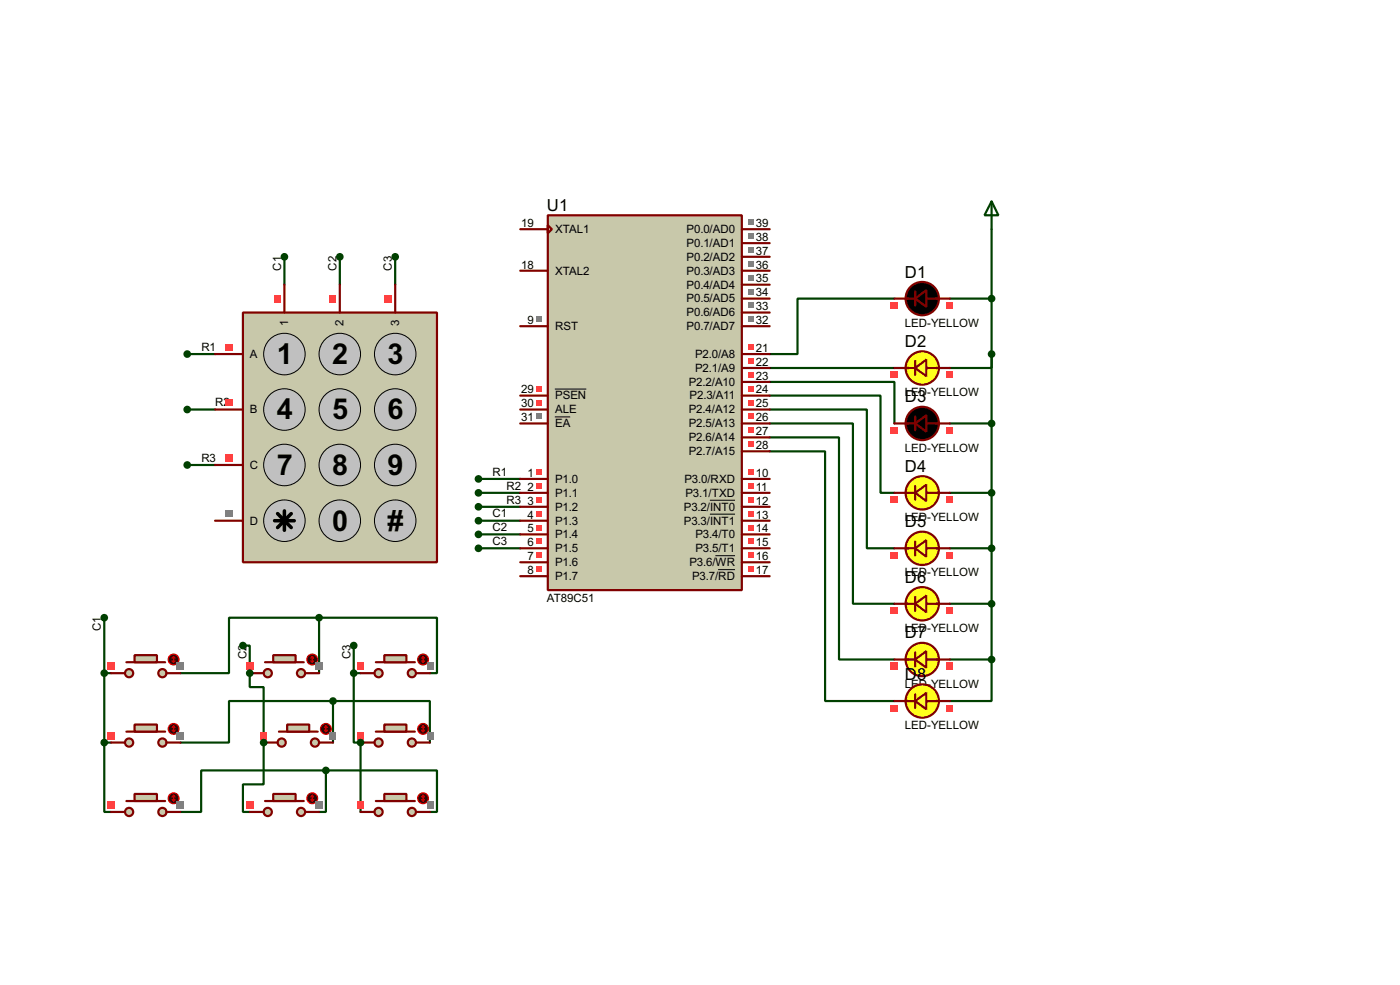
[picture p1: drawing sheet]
<svg xmlns="http://www.w3.org/2000/svg" width="256mm" height="180mm" viewBox="0 0 256 180" stroke-linecap="round" stroke-linejoin="round" font-family="sans-serif">
<g fill="none" stroke="#004000" stroke-width=".4">
<path d="M163.9 54.7h-17.8v10.1h-5.1M174 54.7h7.7M181.7 42v78.7M141 69.9h22.9v7.6M141 72.4h20.3v17.8h2.6M141 75h17.8v25.4h5.1M141 77.5h15.3v33h7.6M141 67.4h22.9M174 77.5h7.7M181.7 64.8v2.6h-7.7M141 80.1h12.7v40.6h10.2M141 82.6h10.2v45.7h12.7"/>
<path d="M174 90.2h7.7M19.1 113.1v22.8M58.5 113.1h-16.5v10.1h-8.9M58.5 113.1h21.6v10.1h-1.3M58.5 113.1v10.1M174 100.4h7.7M174 110.5h7.7M19.1 135.9v12.7h1.3M19.1 135.9h1.3M19.1 123.2h1.3M61 128.3h-19v7.6h-8.9M61 128.3h17.8v7.6"/>
<path d="M61 128.3v7.6M174 120.7h7.7M181.7 120.7v7.6h-7.7M59.7 141h-22.8v7.6h-3.8M59.7 141v7.6h-1.2M59.7 141h20.4v7.6h-1.3"/>
</g>
<circle cx="48.3" cy="135.9" r=".2" fill="#004000"/>
<path d="M45.8 123.2v2.6h2.5v17.8h-3.8v5h1.3" fill="none" stroke="#004000" stroke-width=".4"/>
<circle cx="45.8" cy="123.2" r=".2" fill="#004000"/>
<path d="M44.5 118.2h1.3v5M64.8 118.2v5M64.8 123.2v12.7h1.3M64.8 123.2h1.3" fill="none" stroke="#004000" stroke-width=".4"/>
<circle cx="66.1" cy="135.9" r=".2" fill="#004000"/>
<g fill="none" stroke="#004000" stroke-width=".4">
<path d="M52.1 47v5.1M62.3 47v5.1M72.4 47v5.1M34.3 64.8h5.1M34.3 75h5.1M34.3 85.1h5.1M87.7 95.3h7.6M87.7 97.8h7.6M87.7 87.7h7.6M87.7 90.2h7.6M87.7 92.8h7.6M87.7 100.4h7.6"/>
<path d="M66.1 135.9v12.7"/>
</g>
<path d="M100.4 39.4h35.5v68.6h-35.5z" fill="#c8c8aa" stroke="#800000" stroke-width=".4"/>
<g fill="none" stroke="#800000" stroke-width=".4">
<path d="M95.3 49.6h5.1M95.3 42h5.1M95.3 59.7h5.1M100.4 41.2l.7 .8-.7 .7zM135.9 49.6h5.1M135.9 42h5.1M135.9 59.7h5.1M135.9 44.5h5.1M135.9 47h5.1M135.9 52.1h5.1M135.9 54.7h5.1M135.9 57.2h5.1"/>
<path d="M95.3 75h5.1M95.3 77.5h5.1M95.3 72.4h5.1M135.9 75h5.1M135.9 77.5h5.1M135.9 72.4h5.1M135.9 64.8h5.1M135.9 67.4h5.1M135.9 69.9h5.1M95.3 87.7h5.1M95.3 90.2h5.1M95.3 92.8h5.1"/>
<path d="M95.3 95.3h5.1M95.3 97.8h5.1M135.9 87.7h5.1M135.9 90.2h5.1M135.9 92.8h5.1M135.9 95.3h5.1M135.9 97.8h5.1M135.9 82.6h5.1M135.9 80.1h5.1M95.3 100.4h5.1M95.3 102.9h5.1M95.3 105.5h5.1"/>
<path d="M135.9 100.4h5.1M135.9 102.9h5.1M135.9 105.5h5.1"/>
</g>
<path d="M101.7 76.3h2.8M101.7 71.2h5.7M130.1 91.6h4.6M130.1 94.1h4.6M131.1 101.7h3.6M131.6 104.3h3.1" fill="none" stroke="#000" stroke-width=".18"/>
<path d="M98.2 73.2h1v1h-1z" fill="#ff4040"/>
<path d="M98.2 75.7h1v1.1h-1z" fill="#808080"/>
<path d="M98.2 70.7h1v1h-1z" fill="#ff4040"/>
<g fill="#808080">
<path d="M98.2 58h1v1h-1z"/>
<path d="M137.1 40.2h1v1h-1z"/>
<path d="M137.1 42.7h1v1h-1z"/>
<path d="M137.1 45.3h1v1h-1z"/>
<path d="M137.1 47.8h1v1h-1z"/>
<path d="M137.1 50.3h1v1.1h-1z"/>
<path d="M137.1 52.9h1v1h-1z"/>
<path d="M137.1 55.4h1v1h-1z"/>
<path d="M137.1 58h1v1h-1z"/>
</g>
<g fill="#ff4040">
<path d="M98.2 85.9h1v1h-1z"/>
<path d="M98.2 88.4h1v1.1h-1z"/>
<path d="M98.2 91h1v1h-1z"/>
<path d="M98.2 93.5h1v1h-1z"/>
<path d="M98.2 96.1h1v1h-1z"/>
<path d="M98.2 98.6h1v1h-1z"/>
<path d="M98.2 101.1h1v1.1h-1z"/>
<path d="M98.2 103.7h1v1h-1z"/>
<path d="M137.1 85.9h1v1h-1z"/>
<path d="M137.1 88.4h1v1.1h-1z"/>
<path d="M137.1 91h1v1h-1z"/>
<path d="M137.1 93.5h1v1h-1z"/>
<path d="M137.1 96.1h1v1h-1z"/>
<path d="M137.1 103.7h1v1h-1z"/>
<path d="M137.1 101.1h1v1.1h-1z"/>
<path d="M137.1 98.6h1v1h-1z"/>
<path d="M137.1 80.8h1v1h-1z"/>
<path d="M137.1 63h1v1.1h-1z"/>
<path d="M137.1 65.6h1v1h-1z"/>
<path d="M137.1 68.1h1v1h-1z"/>
<path d="M137.1 70.7h1v1h-1z"/>
<path d="M137.1 73.2h1v1h-1z"/>
<path d="M137.1 75.7h1v1.1h-1z"/>
<path d="M137.1 78.3h1v1h-1z"/>
</g>
<g fill="#000" stroke="#800000" stroke-width=".4">
<path d="M167.7 54.7l2-1.6v3.1z"/>
<circle cx="168.9" cy="54.7" r="3.1"/>
</g>
<path d="M163.9 54.7h3.8M167.7 53.4v2.5M169.7 54.7h4.3" fill="none" stroke="#800000" stroke-width=".4"/>
<path d="M167.9 54.7h2.1M168.5 54.2h1v1h-1zM169 53.6v2.1" fill="none" stroke="#000040" stroke-width=".2"/>
<g fill="#ff4040">
<path d="M173.4 55.3h1.3v1.3h-1.3z"/>
<path d="M163.2 55.3h1.3v1.3h-1.3z"/>
</g>
<path d="M181.7 36.9l1.2 2.5h-2.5zM181.7 36.9v5.1" fill="none" stroke="#004000" stroke-width=".4"/>
<circle cx="168.9" cy="67.4" r="3.1" fill="#ffff1c" stroke="#800000" stroke-width=".4"/>
<path d="M165.9 67.4h1.8M167.7 66.1v2.5M169.7 67.4h2.3" fill="none" stroke="#800000" stroke-width=".4"/>
<path d="M167.7 67.4l2-1.6v3.1z" fill="#ffff2f" stroke="#800000" stroke-width=".4"/>
<path d="M163.9 67.4h2.5M171.5 67.4h2.5" fill="none" stroke="#800000" stroke-width=".4"/>
<g fill="#ff4040">
<path d="M173.4 68h1.3v1.3h-1.3z"/>
<path d="M163.2 68h1.3v1.3h-1.3z"/>
</g>
<g fill="#000" stroke="#800000" stroke-width=".4">
<path d="M167.7 77.5l2-1.5v3z"/>
<circle cx="168.9" cy="77.5" r="3.1"/>
</g>
<path d="M163.9 77.5h3.8M167.7 76.3v2.5M169.7 77.5h4.3" fill="none" stroke="#800000" stroke-width=".4"/>
<path d="M167.9 77.5h2.1M168.5 77h1v1h-1zM169 76.5v2" fill="none" stroke="#000040" stroke-width=".2"/>
<g fill="#ff4040">
<path d="M173.4 78.2h1.3v1.2h-1.3z"/>
<path d="M163.2 78.2h1.3v1.2h-1.3z"/>
</g>
<circle cx="168.9" cy="90.2" r="3.1" fill="#ffff1c" stroke="#800000" stroke-width=".4"/>
<path d="M165.9 90.2h1.8M167.7 89v2.5M169.7 90.2h2.3" fill="none" stroke="#800000" stroke-width=".4"/>
<path d="M167.7 90.2l2-1.5v3z" fill="#ffff2f" stroke="#800000" stroke-width=".4"/>
<path d="M163.9 90.2h2.5M171.5 90.2h2.5" fill="none" stroke="#800000" stroke-width=".4"/>
<g fill="#ff4040">
<path d="M173.4 90.9h1.3v1.2h-1.3z"/>
<path d="M163.2 90.9h1.3v1.2h-1.3z"/>
</g>
<g fill="#004000" stroke="#004000" stroke-width=".4">
<circle cx="181.6" cy="54.7" r=".5"/>
<circle cx="181.6" cy="64.8" r=".5"/>
<circle cx="181.6" cy="77.5" r=".5"/>
</g>
<circle cx="168.9" cy="100.4" r="3.1" fill="#ffff1c" stroke="#800000" stroke-width=".4"/>
<path d="M167.7 99.1v2.6M165.9 100.4h1.8M169.7 100.4h2.3" fill="none" stroke="#800000" stroke-width=".4"/>
<path d="M167.7 100.4l2-1.5v3z" fill="#ffff2f" stroke="#800000" stroke-width=".4"/>
<path d="M163.9 100.4h2.5M171.5 100.4h2.5" fill="none" stroke="#800000" stroke-width=".4"/>
<g fill="#ff4040">
<path d="M173.4 101h1.3v1.3h-1.3z"/>
<path d="M163.2 101h1.3v1.3h-1.3z"/>
</g>
<circle cx="168.9" cy="110.5" r="3.1" fill="#ffff1c" stroke="#800000" stroke-width=".4"/>
<path d="M165.9 110.5h1.8M167.7 109.3v2.5M169.7 110.5h2.3" fill="none" stroke="#800000" stroke-width=".4"/>
<path d="M167.7 110.5l2-1.5v3.1z" fill="#ffff2f" stroke="#800000" stroke-width=".4"/>
<path d="M163.9 110.5h2.5M171.5 110.5h2.5" fill="none" stroke="#800000" stroke-width=".4"/>
<g fill="#ff4040">
<path d="M173.4 111.2h1.3v1.2h-1.3z"/>
<path d="M163.2 111.2h1.3v1.2h-1.3z"/>
</g>
<g fill="#004000" stroke="#004000" stroke-width=".4">
<circle cx="181.6" cy="90.2" r=".5"/>
<circle cx="181.6" cy="100.4" r=".5"/>
</g>
<circle cx="168.9" cy="120.7" r="3.1" fill="#ffff1c" stroke="#800000" stroke-width=".4"/>
<path d="M167.7 119.4v2.6M165.9 120.7h1.8M169.7 120.7h2.3" fill="none" stroke="#800000" stroke-width=".4"/>
<path d="M167.7 120.7l2-1.5v3z" fill="#ffff2f" stroke="#800000" stroke-width=".4"/>
<path d="M163.9 120.7h2.5M171.5 120.7h2.5" fill="none" stroke="#800000" stroke-width=".4"/>
<g fill="#ff4040">
<path d="M173.4 121.3h1.3v1.3h-1.3z"/>
<path d="M163.2 121.3h1.3v1.3h-1.3z"/>
</g>
<circle cx="168.9" cy="128.3" r="3.1" fill="#ffff1c" stroke="#800000" stroke-width=".4"/>
<path d="M165.9 128.3h1.8M167.7 127.1v2.5M169.7 128.3h2.3" fill="none" stroke="#800000" stroke-width=".4"/>
<path d="M167.7 128.3l2-1.5v3z" fill="#ffff2f" stroke="#800000" stroke-width=".4"/>
<path d="M163.9 128.3h2.5M171.5 128.3h2.5" fill="none" stroke="#800000" stroke-width=".4"/>
<g fill="#ff4040">
<path d="M173.4 129h1.3v1.2h-1.3z"/>
<path d="M163.2 129h1.3v1.2h-1.3z"/>
</g>
<g fill="#004000" stroke="#004000" stroke-width=".4">
<circle cx="181.6" cy="110.5" r=".5"/>
<circle cx="181.6" cy="120.7" r=".5"/>
</g>
<g fill="#c8c8aa" stroke="#800000" stroke-width=".4">
<circle cx="29.7" cy="123.2" r=".75"/>
<circle cx="23.6" cy="123.2" r=".75"/>
</g>
<path d="M23.2 121.2h7.1" fill="none" stroke="#800000" stroke-width=".4"/>
<path d="M24.7 119.9h4.1v1.3h-4.1z" fill="#c8c8aa" stroke="#800000" stroke-width=".4"/>
<path d="M20.4 123.2h2.5M30.5 123.2h2.6" fill="none" stroke="#800000" stroke-width=".4"/>
<circle cx="31.8" cy="120.7" r="1" fill="#400000" stroke="#f00" stroke-width=".2"/>
<path d="M31.6 121l.2 .2M31.8 120.2v1M31.8 120.2l-.2 .3M31.8 120.2l.3 .3M32.1 121l-.3 .2" fill="none" stroke="#f00" stroke-width=".2"/>
<path d="M19.7 121.3h1.3v1.3h-1.3z" fill="#ff4040"/>
<path d="M32.4 121.3h1.3v1.3h-1.3z" fill="#808080"/>
<g fill="#c8c8aa" stroke="#800000" stroke-width=".4">
<circle cx="55.1" cy="123.2" r=".75"/>
<circle cx="49" cy="123.2" r=".75"/>
</g>
<path d="M48.6 121.2h7.1" fill="none" stroke="#800000" stroke-width=".4"/>
<path d="M50.1 119.9h4.1v1.3h-4.1z" fill="#c8c8aa" stroke="#800000" stroke-width=".4"/>
<path d="M45.8 123.2h2.5M55.9 123.2h2.6" fill="none" stroke="#800000" stroke-width=".4"/>
<circle cx="57.2" cy="120.7" r="1" fill="#400000" stroke="#f00" stroke-width=".2"/>
<path d="M57 121l.2 .2M57.2 120.2v1M57.2 120.2l-.2 .3M57.2 120.2l.3 .3M57.5 121l-.3 .2" fill="none" stroke="#f00" stroke-width=".2"/>
<path d="M45.1 121.3h1.3v1.3h-1.3z" fill="#ff4040"/>
<path d="M57.8 121.3h1.3v1.3h-1.3z" fill="#808080"/>
<g fill="#c8c8aa" stroke="#800000" stroke-width=".4">
<circle cx="75.4" cy="123.2" r=".75"/>
<circle cx="69.3" cy="123.2" r=".75"/>
</g>
<path d="M68.9 121.2h7.1" fill="none" stroke="#800000" stroke-width=".4"/>
<path d="M70.4 119.9h4.1v1.3h-4.1z" fill="#c8c8aa" stroke="#800000" stroke-width=".4"/>
<path d="M66.1 123.2h2.5M76.3 123.2h2.5" fill="none" stroke="#800000" stroke-width=".4"/>
<circle cx="77.5" cy="120.7" r="1" fill="#400000" stroke="#f00" stroke-width=".2"/>
<path d="M77.3 121l.2 .2M77.5 120.2v1M77.5 120.2l-.2 .3M77.5 120.2l.3 .3M77.8 121l-.3 .2" fill="none" stroke="#f00" stroke-width=".2"/>
<path d="M65.5 121.3h1.2v1.3h-1.2z" fill="#ff4040"/>
<path d="M78.2 121.3h1.2v1.3h-1.2z" fill="#808080"/>
<g fill="#c8c8aa" stroke="#800000" stroke-width=".4">
<circle cx="29.7" cy="135.9" r=".75"/>
<circle cx="23.6" cy="135.9" r=".75"/>
</g>
<path d="M23.2 133.9h7.1" fill="none" stroke="#800000" stroke-width=".4"/>
<path d="M24.7 132.6h4.1v1.3h-4.1z" fill="#c8c8aa" stroke="#800000" stroke-width=".4"/>
<path d="M20.4 135.9h2.5M30.5 135.9h2.6" fill="none" stroke="#800000" stroke-width=".4"/>
<circle cx="31.8" cy="133.4" r="1" fill="#400000" stroke="#f00" stroke-width=".2"/>
<path d="M31.6 133.7l.2 .2M31.8 132.9v1M31.8 132.9l-.2 .3M31.8 132.9l.3 .3M32.1 133.7l-.3 .2" fill="none" stroke="#f00" stroke-width=".2"/>
<path d="M19.7 134h1.3v1.3h-1.3z" fill="#ff4040"/>
<path d="M32.4 134h1.3v1.3h-1.3z" fill="#808080"/>
<g fill="#c8c8aa" stroke="#800000" stroke-width=".4">
<circle cx="29.7" cy="148.6" r=".75"/>
<circle cx="23.6" cy="148.6" r=".75"/>
</g>
<path d="M23.2 146.6h7.1" fill="none" stroke="#800000" stroke-width=".4"/>
<path d="M24.7 145.3h4.1v1.3h-4.1z" fill="#c8c8aa" stroke="#800000" stroke-width=".4"/>
<path d="M20.4 148.6h2.5M30.5 148.6h2.6" fill="none" stroke="#800000" stroke-width=".4"/>
<circle cx="31.8" cy="146.1" r="1" fill="#400000" stroke="#f00" stroke-width=".2"/>
<path d="M31.6 146.4l.2 .2M31.8 145.6v1M31.8 145.6l-.2 .3M31.8 145.6l.3 .3M32.1 146.4l-.3 .2" fill="none" stroke="#f00" stroke-width=".2"/>
<path d="M19.7 146.7h1.3v1.3h-1.3z" fill="#ff4040"/>
<path d="M32.4 146.7h1.3v1.3h-1.3z" fill="#808080"/>
<g fill="#c8c8aa" stroke="#800000" stroke-width=".4">
<circle cx="57.7" cy="135.9" r=".75"/>
<circle cx="51.6" cy="135.9" r=".75"/>
</g>
<path d="M51.1 133.9h7.1" fill="none" stroke="#800000" stroke-width=".4"/>
<path d="M52.6 132.6h4.1v1.3h-4.1z" fill="#c8c8aa" stroke="#800000" stroke-width=".4"/>
<path d="M48.3 135.9h2.6M58.5 135.9h2.5" fill="none" stroke="#800000" stroke-width=".4"/>
<circle cx="59.7" cy="133.4" r="1" fill="#400000" stroke="#f00" stroke-width=".2"/>
<path d="M59.5 133.7l.2 .2M59.7 132.9v1M59.7 132.9l-.2 .3M59.7 132.9l.3 .3M60 133.7l-.3 .2" fill="none" stroke="#f00" stroke-width=".2"/>
<path d="M47.7 134h1.2v1.3h-1.2z" fill="#ff4040"/>
<path d="M60.4 134h1.2v1.3h-1.2z" fill="#808080"/>
<g fill="#c8c8aa" stroke="#800000" stroke-width=".4">
<circle cx="55.1" cy="148.6" r=".75"/>
<circle cx="49" cy="148.6" r=".75"/>
</g>
<path d="M48.6 146.6h7.1" fill="none" stroke="#800000" stroke-width=".4"/>
<path d="M50.1 145.3h4.1v1.3h-4.1z" fill="#c8c8aa" stroke="#800000" stroke-width=".4"/>
<path d="M45.8 148.6h2.5M55.9 148.6h2.6" fill="none" stroke="#800000" stroke-width=".4"/>
<circle cx="57.2" cy="146.1" r="1" fill="#400000" stroke="#f00" stroke-width=".2"/>
<path d="M57 146.4l.2 .2M57.2 145.6v1M57.2 145.6l-.2 .3M57.2 145.6l.3 .3M57.5 146.4l-.3 .2" fill="none" stroke="#f00" stroke-width=".2"/>
<path d="M45.1 146.7h1.3v1.3h-1.3z" fill="#ff4040"/>
<path d="M57.8 146.7h1.3v1.3h-1.3z" fill="#808080"/>
<g fill="#c8c8aa" stroke="#800000" stroke-width=".4">
<circle cx="75.4" cy="135.9" r=".75"/>
<circle cx="69.3" cy="135.9" r=".75"/>
</g>
<path d="M68.9 133.9h7.1" fill="none" stroke="#800000" stroke-width=".4"/>
<path d="M70.4 132.6h4.1v1.3h-4.1z" fill="#c8c8aa" stroke="#800000" stroke-width=".4"/>
<path d="M66.1 135.9h2.5M76.3 135.9h2.5" fill="none" stroke="#800000" stroke-width=".4"/>
<circle cx="77.5" cy="133.4" r="1" fill="#400000" stroke="#f00" stroke-width=".2"/>
<path d="M77.3 133.7l.2 .2M77.5 132.9v1M77.5 132.9l-.2 .3M77.5 132.9l.3 .3M77.8 133.7l-.3 .2" fill="none" stroke="#f00" stroke-width=".2"/>
<path d="M65.5 134h1.2v1.3h-1.2z" fill="#ff4040"/>
<path d="M78.2 134h1.2v1.3h-1.2z" fill="#808080"/>
<g fill="#c8c8aa" stroke="#800000" stroke-width=".4">
<circle cx="75.4" cy="148.6" r=".75"/>
<circle cx="69.3" cy="148.6" r=".75"/>
</g>
<path d="M68.9 146.6h7.1" fill="none" stroke="#800000" stroke-width=".4"/>
<path d="M70.4 145.3h4.1v1.3h-4.1z" fill="#c8c8aa" stroke="#800000" stroke-width=".4"/>
<path d="M66.1 148.6h2.5M76.3 148.6h2.5" fill="none" stroke="#800000" stroke-width=".4"/>
<circle cx="77.5" cy="146.1" r="1" fill="#400000" stroke="#f00" stroke-width=".2"/>
<path d="M77.3 146.4l.2 .2M77.5 145.6v1M77.5 145.6l-.2 .3M77.5 145.6l.3 .3M77.8 146.4l-.3 .2" fill="none" stroke="#f00" stroke-width=".2"/>
<path d="M65.5 146.7h1.2v1.3h-1.2z" fill="#ff4040"/>
<path d="M78.2 146.7h1.2v1.3h-1.2z" fill="#808080"/>
<g fill="#004000" stroke="#004000" stroke-width=".4">
<circle cx="58.4" cy="113.1" r=".5"/>
<circle cx="61" cy="128.3" r=".5"/>
<circle cx="59.7" cy="141" r=".5"/>
<circle cx="19.1" cy="135.9" r=".5"/>
<circle cx="19.1" cy="123.2" r=".5"/>
<circle cx="19.1" cy="113.1" r=".5"/>
<circle cx="48.3" cy="135.9" r=".5"/>
<circle cx="45.7" cy="123.2" r=".5"/>
<circle cx="44.5" cy="118.2" r=".5"/>
<circle cx="64.8" cy="118.2" r=".5"/>
<circle cx="64.8" cy="123.2" r=".5"/>
<circle cx="66" cy="135.9" r=".5"/>
<circle cx="87.6" cy="95.3" r=".5"/>
<circle cx="87.6" cy="97.8" r=".5"/>
<circle cx="87.6" cy="100.4" r=".5"/>
<circle cx="87.6" cy="87.7" r=".5"/>
<circle cx="87.6" cy="90.2" r=".5"/>
<circle cx="87.6" cy="92.8" r=".5"/>
</g>
<path d="M44.5 57.2h35.6v45.7h-35.6z" fill="#c8c8aa" stroke="#800000" stroke-width=".4"/>
<g fill="#c0c0c0" stroke="#000" stroke-width=".18">
<circle cx="52.1" cy="64.8" r="3.8"/>
<circle cx="62.2" cy="64.8" r="3.8"/>
<circle cx="72.4" cy="64.8" r="3.8"/>
<circle cx="52.1" cy="75" r="3.8"/>
<circle cx="62.2" cy="75" r="3.8"/>
<circle cx="72.4" cy="75" r="3.8"/>
<circle cx="52.1" cy="85.1" r="3.8"/>
<circle cx="62.2" cy="85.1" r="3.8"/>
<circle cx="72.4" cy="85.1" r="3.8"/>
<circle cx="52.1" cy="95.3" r="3.8"/>
<circle cx="62.2" cy="95.3" r="3.8"/>
<circle cx="72.4" cy="95.3" r="3.8"/>
</g>
<path d="M50.3 95.3h3.6M50.9 94l2.5 2.6M52.1 93.5v3.6M53.4 94l-2.5 2.6" fill="none" stroke="#000" stroke-width=".65"/>
<path d="M52.1 52.1v5.1M62.3 52.1v5.1M72.4 52.1v5.1M39.4 64.8h5.1M39.4 75h5.1M39.4 85.1h5.1M39.4 95.3h5.1" fill="none" stroke="#800000" stroke-width=".4"/>
<g fill="#ff4040">
<path d="M50.2 54h1.3v1.3h-1.3z"/>
<path d="M60.4 54h1.2v1.3h-1.2z"/>
<path d="M70.5 54h1.3v1.3h-1.3z"/>
<path d="M41.3 62.9h1.3v1.3h-1.3z"/>
<path d="M41.3 73.1h1.3v1.2h-1.3z"/>
<path d="M41.3 83.2h1.3v1.3h-1.3z"/>
</g>
<path d="M41.3 93.4h1.3v1.3h-1.3z" fill="#808080"/>
<g fill="#004000" stroke="#004000" stroke-width=".4">
<circle cx="52.1" cy="47" r=".5"/>
<circle cx="62.2" cy="47" r=".5"/>
<circle cx="72.4" cy="47" r=".5"/>
<circle cx="34.3" cy="64.8" r=".5"/>
<circle cx="34.3" cy="75" r=".5"/>
<circle cx="34.3" cy="85.1" r=".5"/>
</g>
<g font-size="5.9">
<text x="50.7" y="66.6">1</text>
<text x="60.9" y="66.6">2</text>
<text x="71" y="66.6">3</text>
<text x="50.7" y="76.8">4</text>
<text x="60.9" y="76.8">5</text>
<text x="71" y="76.8">6</text>
<text x="50.7" y="86.9">7</text>
<text x="60.9" y="86.9">8</text>
<text x="71" y="86.9">9</text>
<text x="60.9" y="97.1">0</text>
<text x="71" y="97.1">#</text>
</g>
<g font-size="3.4">
<text x="100.2" y="38.6">U1</text>
<text x="165.8" y="50.8">D1</text>
<text x="165.8" y="63.5">D2</text>
<text x="165.8" y="73.7">D3</text>
<text x="165.8" y="86.4">D4</text>
<text x="165.8" y="96.5">D5</text>
<text x="165.8" y="106.7">D6</text>
<text x="165.8" y="116.9">D7</text>
<text x="165.8" y="124.5">D8</text>
</g>
<g font-size="2.4">
<text x="95.5" y="41.6">19</text>
<text x="138.5" y="41.6">39</text>
<text x="101.7" y="42.7">XTAL1</text>
<text x="125.8" y="42.7">P0.0/AD0</text>
<text x="125.8" y="45.2">P0.1/AD1</text>
<text x="125.8" y="47.7">P0.2/AD2</text>
<text x="138.5" y="44.1">38</text>
<text x="138.5" y="46.6">37</text>
<text x="51.5" y="49.5" transform="rotate(-90 51.5 49.5)">C1</text>
<text x="61.6" y="49.5" transform="rotate(-90 61.6 49.5)">C2</text>
<text x="71.8" y="49.5" transform="rotate(-90 71.8 49.5)">C3</text>
<text x="95.5" y="49.2">18</text>
<text x="101.7" y="50.3">XTAL2</text>
<text x="125.8" y="50.3">P0.3/AD3</text>
<text x="125.8" y="52.8">P0.4/AD4</text>
<text x="138.5" y="49.2">36</text>
<text x="138.5" y="51.7">35</text>
<text x="52.8" y="59.6" transform="rotate(-90 52.8 59.6)">1</text>
<text x="63" y="59.6" transform="rotate(-90 63 59.6)">2</text>
<text x="73.1" y="59.6" transform="rotate(-90 73.1 59.6)">3</text>
<text x="96.7" y="59.3">9</text>
<text x="125.8" y="55.4">P0.5/AD5</text>
<text x="125.8" y="57.9">P0.6/AD6</text>
<text x="138.5" y="54.3">34</text>
<text x="138.5" y="56.8">33</text>
<text x="138.5" y="59.3">32</text>
<text x="165.7" y="59.8">LED-YELLOW</text>
<text x="36.9" y="64.2">R1</text>
<text x="45.8" y="65.5">A</text>
<text x="101.7" y="60.4">RST</text>
<text x="125.8" y="60.4">P0.7/AD7</text>
<text x="127.3" y="65.5">P2.0/A8</text>
<text x="138.5" y="64.4">21</text>
<text x="95.5" y="72">29</text>
<text x="126.2" y="70.6">P2.2/A10</text>
<text x="127.3" y="68.1">P2.1/A9</text>
<text x="138.5" y="67">22</text>
<text x="138.5" y="69.5">23</text>
<text x="138.5" y="72">24</text>
<text x="39.4" y="74.4">R2</text>
<text x="45.8" y="75.7">B</text>
<text x="95.5" y="74.6">30</text>
<text x="95.5" y="77.1">31</text>
<text x="101.7" y="75.7">ALE</text>
<text x="101.7" y="73.1">PSEN</text>
<text x="126.2" y="75.7">P2.4/A12</text>
<text x="126.3" y="73.1">P2.3/A11</text>
<text x="138.5" y="74.6">25</text>
<text x="138.5" y="77.1">26</text>
<text x="165.7" y="72.5">LED-YELLOW</text>
<text x="101.7" y="78.2">EA</text>
<text x="126.2" y="83.3">P2.7/A15</text>
<text x="126.2" y="78.2">P2.5/A13</text>
<text x="126.2" y="80.8">P2.6/A14</text>
<text x="138.5" y="82.2">28</text>
<text x="138.5" y="79.7">27</text>
<text x="165.7" y="82.7">LED-YELLOW</text>
<text x="36.9" y="84.5">R3</text>
<text x="45.8" y="85.8">C</text>
<text x="90.2" y="87.1">R1</text>
<text x="92.8" y="89.6">R2</text>
<text x="96.7" y="87.3">1</text>
<text x="96.7" y="89.8">2</text>
<text x="101.7" y="88.4">P1.0</text>
<text x="125.4" y="88.4">P3.0/RXD</text>
<text x="138.5" y="87.3">10</text>
<text x="138.5" y="89.8">11</text>
<text x="90.2" y="94.7">C1</text>
<text x="92.8" y="92.2">R3</text>
<text x="96.7" y="92.4">3</text>
<text x="96.7" y="94.9">4</text>
<text x="101.7" y="90.9">P1.1</text>
<text x="101.7" y="93.5">P1.2</text>
<text x="125.3" y="93.5">P3.2/INT0</text>
<text x="125.6" y="90.9">P3.1/TXD</text>
<text x="138.5" y="92.4">12</text>
<text x="138.5" y="94.9">13</text>
<text x="165.7" y="95.4">LED-YELLOW</text>
<text x="45.8" y="96">D</text>
<text x="90.2" y="97.2">C2</text>
<text x="90.2" y="99.8">C3</text>
<text x="96.7" y="97.4">5</text>
<text x="96.7" y="100">6</text>
<text x="101.7" y="96">P1.3</text>
<text x="101.7" y="98.5">P1.4</text>
<text x="101.7" y="101.1">P1.5</text>
<text x="125.3" y="96">P3.3/INT1</text>
<text x="127.4" y="98.5">P3.4/T0</text>
<text x="127.4" y="101.1">P3.5/T1</text>
<text x="138.5" y="97.4">14</text>
<text x="138.5" y="100">15</text>
<text x="96.7" y="102.5">7</text>
<text x="96.7" y="105.1">8</text>
<text x="101.7" y="103.6">P1.6</text>
<text x="101.7" y="106.2">P1.7</text>
<text x="126.3" y="103.6">P3.6/WR</text>
<text x="126.8" y="106.2">P3.7/RD</text>
<text x="138.5" y="105.1">17</text>
<text x="138.5" y="102.5">16</text>
<text x="165.7" y="105.5">LED-YELLOW</text>
<text x="100.2" y="110.1">AT89C51</text>
<text x="18.5" y="115.6" transform="rotate(-90 18.5 115.6)">C1</text>
<text x="165.7" y="115.7">LED-YELLOW</text>
<text x="45.2" y="120.7" transform="rotate(-90 45.2 120.7)">C2</text>
<text x="64.2" y="120.7" transform="rotate(-90 64.2 120.7)">C3</text>
<text x="165.7" y="125.9">LED-YELLOW</text>
<text x="165.7" y="133.5">LED-YELLOW</text>
</g>
</svg>
